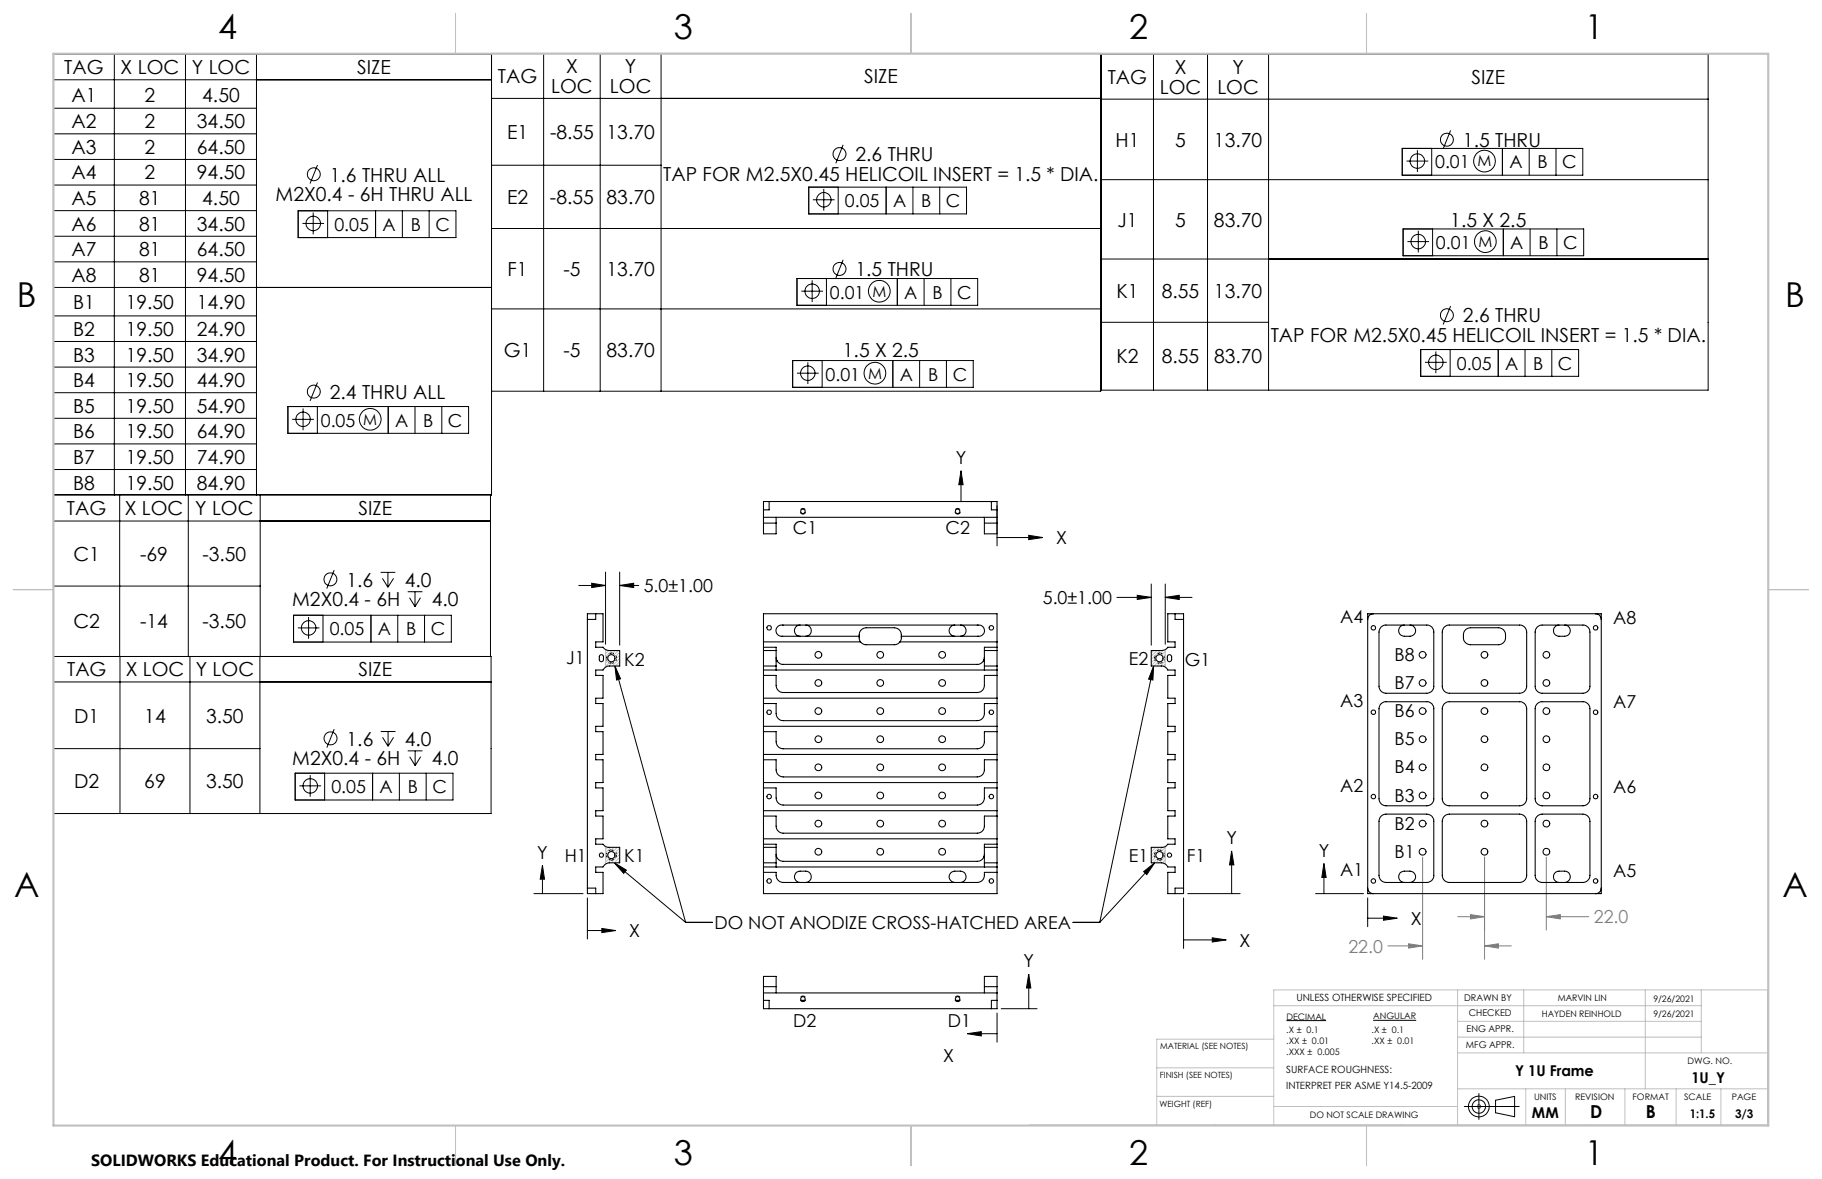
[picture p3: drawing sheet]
<svg xmlns="http://www.w3.org/2000/svg" width="432mm" height="279mm" viewBox="0 0 432 279" stroke-linecap="round" stroke-linejoin="round" font-family="sans-serif">
<g fill="none" stroke="#000" stroke-width=".24">
<path d="M12.7 18.9h103.8M27.1 12.8v104.5M44 12.8v104.5M60.8 12.8v104.5M116.5 12.8h-103.8v180h103.7v-37.2h-103.7M128.8 12.7v80M142.2 12.7v80M156.7 12.7v80M261 12.8h143.8v79.7h-143.8zM273.4 12.8v79.7M286.2 12.8v79.7M300.6 12.8v79.7"/>
<path d="M12.7 25.6h48.1M12.7 31.7h48.1M12.7 37.8h48.1M75.2 39.1l-1.7 4.4M116.5 23.3h144.3M116.5 39.2h40.2M199.8 34.3l-1.7 4.4M261 23.5h143.8M332.3 35.2h42.8v6.3h-42.8zM333.3 38.2h5.2M335.9 35.6v5.1M339.3 35.2v6.3"/>
<path d="M343.8 30.9l-1.8 4.4M356.1 35.2v6.3M362.4 35.2v6.3M368.8 35.2v6.3M12.7 43.9h48.1M12.7 49.9h48.1M12.7 56h48.1M70.7 50h37.4v6.3h-37.4zM71.7 53h5.1M74.2 50.4v5.1M77.6 50v6.3M89 50v6.3"/>
<path d="M95.4 50v6.3M101.7 50v6.3M116.5 54.2h144.3M191.7 44.3h37.4v6.4h-37.4zM192.7 47.3h5.1M195.2 44.8v5.1M198.6 44.3v6.4M210 44.3v6.4M216.4 44.3v6.4M222.7 44.3v6.4M261 42.6h143.8M332.5 54.3h42.8v6.3h-42.8z"/>
<path d="M333.6 57.3h5.1M336.1 54.7v5.1M339.5 54.3v6.3M356.3 54.3v6.3M362.6 54.3v6.3M369 54.3v6.3M12.7 62.1h48.1M12.7 68.1h103.8M12.7 74.9h48.1M116.5 73.2h144.3M188.9 66h42.8v6.4h-42.8zM189.9 69h5.2"/>
<path d="M192.5 66.4v5.2M195.9 66v6.4M199.8 61.6l-1.7 4.3M212.7 66v6.4M219 66v6.4M225.4 66v6.4M261 61.4h143.8M261 76.4h39.6M343.8 72.5l-1.8 4.4M12.7 80.9h48.1M12.7 87h48.1M12.7 93.1h48.1"/>
<path d="M12.7 99.1h48.1M68.2 96.3h42.9v6.4h-42.9zM69.3 99.4h5.1M71.8 96.8v5.2M75.2 96.3v6.4M75.2 90.6l-1.7 4.4M92 96.3v6.4M98.4 96.3v6.4M104.7 96.3v6.4M116.5 92.7h144.3v-80h-144.3v104.6h-103.8M187.9 85.4h42.7v6.4h-42.7zM188.9 88.4h5.1"/>
<path d="M191.5 85.9v5.1M194.8 85.4v6.4M211.6 85.4v6.4M217.9 85.4v6.4M224.3 85.4v6.4M336.7 82.8h37.4v6.4h-37.4zM337.7 85.9h5.2M340.3 83.3v5.1M343.7 82.8v6.4M355.1 82.8v6.4M361.4 82.8v6.4M367.8 82.8v6.4"/>
<path d="M12.7 105.2h48.1M12.7 111.3h48.1M12.7 117.2h103.5v38.4M28.4 117.2v38.4M44.6 117.2v38.4M61.7 117.2v38.4M225.7 118.9h9.6M227.8 111.5l.4 3.4h-1zM227.8 114.9v4M236.3 119.8v9.6M12.7 123.5h103.5M12.7 138.9h49"/>
<path d="M79.2 135.1l-1.8 4.4M90.2 135.6h3.5M90.6 137.1l1.3 2.1M91.9 135.6v3.6M93.3 137.1l-1.4 2.1M137.2 138.7h6.3M140.2 138.2l3.3 .5-3.3 .5zM143.5 135.6v17.1M146.9 138.7l3.3-.5v1zM146.9 135.6v17.3M146.9 138.7h4.5M236.3 127.4h7.5"/>
<path d="M243.8 126.9l3.3 .5-3.3 .5zM272.8 138.4v14.5M276.2 138.4v14.3M28.4 155.6v37.2M45 155.6v37.2M61.6 155.6v37.2M69.6 145.8h37.4v6.4h-37.4zM70.6 148.8h5.1M73.1 146.2v5.2M76.6 145.8v6.4M87.9 145.8v6.4M94.3 145.8v6.4"/>
<path d="M96.6 140.2h3.5M97 141.6l1.4 2.2M98.4 140.2v3.6M99.7 141.6l-1.3 2.2M100.6 145.8v6.4M145.7 157.8l16.8 60.8M145.7 157.8l1.4 3.1-1 .2zM264.7 141.6h8.1M269.5 141.1l3.3 .5-3.3 .5zM273.4 157.8l-12.8 60.8M273.4 157.8l-.2 3.3-1-.2zM276.2 141.6l3.3-.5v1z"/>
<path d="M276.2 141.6h6.3M12.7 161.6h103.7M12.7 177.4h48.9M79.2 172.8l-1.7 4.4M90.2 173.4h3.5M90.7 174.7l1.3 2.1M92 173.4v3.4M93.3 174.7l-1.3 2.1M96.6 177.9h3.5M97.1 179.3l1.3 2.1M98.4 177.9v3.5M99.7 179.3l-1.3 2.1"/>
<path d="M70 183.2h37.4v6.4h-37.4zM70.9 186.2h5.2M73.5 183.7v5.1M76.9 183.2v6.4M88.3 183.2v6.4M94.7 183.2v6.4M101 183.2v6.4M126.5 211.8h11.7M128.6 205.1l.4 3.3h-1zM128.6 208.4v3.4M139.2 212.8v9.7M145.6 204.5l16.9 14.1"/>
<path d="M145.6 204.5l2.8 1.7-.6 .8zM162.5 218.6h6.3M254.3 218.6h6.3M271 206.6l2.6-2.1-1.8 2.8zM273.6 204.5l-13 14.1M280.5 212.8v12M281.5 211.8h12.4M291.9 201.6l.5 3.4h-1zM291.9 205v6.8M311.8 211.8h11.3M313.8 207.9v3.9M313.8 204.6l.5 3.3h-1z"/>
<path d="M324.1 212.8v6.8M324.1 217.6h3.8M327.9 217.1l3.3 .5-3.3 .5zM139.2 220.5h3.4M142.6 220l3.3 .5-3.3 .5zM237.3 239h8.5M243.8 230.8l.5 3.3h-1zM243.8 234.1v4.9M280.5 222.7h6.8M287.3 222.3l3.3 .4-3.3 .5zM229.2 245l3.4-.5v1zM232.6 245h3.7"/>
<path d="M236.3 240.1v6.9M304.9 241.9h9.4M325.4 241.8h10.2M350.5 259.2v6.1M347 262.2h13M350.1 261.9l.7 .7M350.8 261.9l-.7 .7M354.4 260.7l4.6-.9v4.9l-4.6-1z"/>
<circle cx="198.9" cy="36.5" r="1.54"/>
<circle cx="335.9" cy="38.2" r="1.71"/>
<circle cx="342.9" cy="33.1" r="1.54"/>
<circle cx="351.8" cy="38.2" r="2.58"/>
<circle cx="74.2" cy="53" r="1.71"/>
<circle cx="74.4" cy="41.3" r="1.53"/>
<circle cx="195.2" cy="47.3" r="1.71"/>
<circle cx="336.1" cy="57.3" r="1.71"/>
<circle cx="352" cy="57.3" r="2.57"/>
<circle cx="192.5" cy="69" r="1.73"/>
<circle cx="199" cy="63.7" r="1.53"/>
<circle cx="208.4" cy="69" r="2.57"/>
<circle cx="342.9" cy="74.7" r="1.54"/>
<circle cx="71.8" cy="99.4" r="1.72"/>
<circle cx="74.4" cy="92.8" r="1.53"/>
<circle cx="87.7" cy="99.4" r="2.58"/>
<circle cx="191.4" cy="88.4" r="1.71"/>
<circle cx="207.4" cy="88.4" r="2.58"/>
<circle cx="340.3" cy="85.9" r="1.72"/>
<circle cx="78.3" cy="137.3" r="1.53"/>
<circle cx="73.1" cy="148.8" r="1.71"/>
<circle cx="78.3" cy="175" r="1.54"/>
<circle cx="73.5" cy="186.2" r="1.72"/>
<circle cx="350.5" cy="262.2" r="2.45"/>
<circle cx="350.5" cy="262.2" r="1.59"/>
</g>
<g fill="none" stroke="#c0c0c0" stroke-width=".24">
<path d="M143.5 154v4.1M143.7 154l-.2 .2M144 155.9l-.5 .5M144.2 156.5l-.7 .7M144.3 154.2l-.8 .7M144.6 156.8l-1.1 1.1M145 154.2l-1.5 1.5M145.8 154.2l-1 1M146.5 154.2l-1.1 1.1M146.9 154.6l-1.2 1.1M146.9 155.3l-2.5 2.5M146.9 156.1l-1.8 1.7"/>
<path d="M146.9 156.8l-1 1M146.9 157.6l-.3 .2M273.4 154.2l-.6 .6M273.9 155.9l-1.1 1.1M274.1 156.5l-1.3 1.3M274.2 154.2l-1.4 1.3M274.5 156.8l-1 1M274.9 154.2l-2.1 2M275.7 154.1l-1 1.1M276.2 154v4.1M276.2 154.4l-.9 .9M276.2 155.2l-.6 .5"/>
<path d="M276.2 155.9l-2 1.9M276.2 156.7l-1.2 1.1M276.2 157.4l-.5 .5M143.5 200.6v4.2M144 200.8l-.5 .5M144.1 203l-.6 .6M144.5 203.4l-1 .9M144.8 200.8l-1.3 1.3M145.1 203.5l-1.1 1M145.5 200.8l-2 2M146.3 200.8l-1.1 1.1M146.9 201l-1.3 1.2"/>
<path d="M146.9 201.7l-1.2 1.2M146.9 202.5l-2 2M146.9 203.2l-1.3 1.3M146.9 204l-.6 .5M273.2 200.8l-.4 .4M273.9 200.8l-1.1 1.1M274 203l-1.2 1.2M274.4 203.4l-1.2 1.1M274.7 200.8l-1.9 1.9M275 203.5l-1 1M275.4 200.8l-2.6 2.6M276.2 200.6v4.2"/>
<path d="M276.2 200.8l-1.1 1.1M276.2 201.6l-.7 .6M276.2 202.3l-.6 .5M276.2 203.1l-1.5 1.4M276.2 203.8l-.7 .7M276.2 204.6l-.2 .1M301.9 238.3h101.3M345.4 234.6v32M361.1 234.6v14.9M389.9 234.6v23.4M403.2 234.6v14.9M274.1 253h27.8"/>
<path d="M274.1 259.8h27.8M301.9 246.3h-27.8v20.3M345.4 249.5h73.5M345.4 258h73.5M345.4 242h57.8M345.4 245.8h57.8M361.6 258v8.6M371 258v8.6M385.1 258v8.6M397.2 258v8.6M407.8 258v8.6M243.9 266.6h175"/>
<path d="M301.9 262.2h43.5M350 262.2h1M350.1 261.9l.7 .7M350.5 261.7v1M350.8 261.9l-.7 .7M418.9 265.1v-30.5h-117v32"/>
</g>
<path d="M337.1 203.1v24.2M345.5 217.2h6.3M348.5 216.7l3.3 .5-3.3 .6zM351.8 203.1v24.2M366.5 217.2l3.3-.5v1.1zM366.5 203.1v17.3M366.5 217.2h10M328.9 224.2h8.2M333.8 223.7l3.3 .5-3.3 .5zM351.8 224.2l3.3-.5v1zM351.8 224.2h6.4" fill="none" stroke="#808080" stroke-width=".24"/>
<path d="M143.7 156a1.18 1.18 0 0 0 1.8 1 1.18 1.18 0 0 0 .1-2 1.18 1.18 0 0 0-1.9 .8v.2M143.7 156a1.18 1.18 0 0 1 1.8-1.1 1.18 1.18 0 0 1 .1 2 1.18 1.18 0 0 1-1.9-.8v-.1M276 156a1.18 1.18 0 0 1-1.7 1 1.18 1.18 0 0 1-.2-2 1.18 1.18 0 0 1 1.9 .8v.2M276 156a1.18 1.18 0 0 0-1.7-1.1 1.18 1.18 0 0 0-.2 2 1.18 1.18 0 0 0 1.9-.8v-.1M143.7 202.6a1.18 1.18 0 0 0 1.8 1.1 1.18 1.18 0 0 0 .1-2 1.18 1.18 0 0 0-1.9 .8v.1M143.7 202.6a1.18 1.18 0 0 1 1.8-1 1.18 1.18 0 0 1 .1 2 1.18 1.18 0 0 1-1.9-.8v-.2M276 202.6a1.18 1.18 0 0 1-1.7 1.1 1.18 1.18 0 0 1-.2-2 1.18 1.18 0 0 1 1.9 .8v.1M276 202.6a1.18 1.18 0 0 0-1.7-1 1.18 1.18 0 0 0-.2 2 1.18 1.18 0 0 0 1.9-.8v-.2" fill="none" stroke="#000" stroke-width=".24" stroke-dasharray="1.3 .6" stroke-dashoffset=".7" stroke-linecap="butt"/>
<path d="M190.3 121.8a.67 .67 0 0 1-.6-.9 .67 .67 0 0 1 1.1-.1 .67 .67 0 0 1-.4 1h-.1M227 121.8a.67 .67 0 0 1-.6-.9 .67 .67 0 0 1 1.1-.1 .67 .67 0 0 1-.4 1h-.1M190.3 237.4a.67 .67 0 0 1-.6-1 .67 .67 0 0 1 1.1-.1 .67 .67 0 0 1-.4 1.1h-.1M227 237.4a.67 .67 0 0 1-.6-1 .67 .67 0 0 1 1.1-.1 .67 .67 0 0 1-.4 1.1h-.1" fill="none" stroke="#000" stroke-width=".24" stroke-dasharray="1.3 .6" stroke-dashoffset=".4" stroke-linecap="butt"/>
<path d="M418.9 234.6v32" fill="none" stroke="#c0c0c0" stroke-width=".24" stroke-dasharray="15.2 1.3 1.3 1.3" stroke-dashoffset="1.2"/>
<path d="M108 3.2v9.5M215.9 3.2v9.5M323.8 3.2v9.5M3.1 139.7h9.6M419.1 139.7h9.5M108 266.7v9.6M215.9 266.7v9.6M323.8 266.7v9.6" fill="none" stroke="#c0c0c0" stroke-width=".25"/>
<path d="M12.7 12.7h406.4v254h-406.4z" fill="none" stroke="#c0c0c0" stroke-width=".5"/>
<g fill="#000">
<path d="M140.2 138.2l3.3 .5-3.3 .5zM146.9 138.7l3.3-.5v1zM269.5 141.1l3.3 .5-3.3 .5zM276.2 141.6l3.3-.5v1z"/>
<path d="M327.9 217.1l3.3 .5-3.3 .5zM313.8 204.6l.5 3.3h-1zM273.4 157.8l-.2 3.3-1-.2zM271 206.6l2.6-2.1-1.8 2.8zM145.6 204.5l2.8 1.7-.6 .8zM145.7 157.8l1.4 3.1-1 .2z"/>
</g>
<path d="M351.8 224.2l3.3-.5v1zM333.8 223.7l3.3 .5-3.3 .5zM348.5 216.7l3.3 .5-3.3 .6zM366.5 217.2l3.3-.5v1.1z" fill="#808080"/>
<path d="M142.6 220l3.3 .5-3.3 .5zM128.6 205.1l.4 3.3h-1zM243.8 126.9l3.3 .5-3.3 .5zM227.8 111.5l.4 3.4h-1zM229.2 245l3.4-.5v1zM243.8 230.8l.5 3.3h-1zM287.3 222.3l3.3 .4-3.3 .5zM291.9 201.6l.5 3.4h-1z" fill="#000"/>
<g fill="none" stroke="#000" stroke-width=".25">
<path d="M182.3 118.9h-1.4v3.7M182.3 118.9v1.9h-1.4M182.3 118.9h52.6M234.9 118.9h1.4v3.7M234.9 118.9v1.9h1.4M180.9 122.6v1.4M180.9 124v2.5h3v-2.5M180.9 122.6h55.4M180.9 124h3M183.9 122.6v1.4M233.3 122.6v1.4M233.3 124v2.5h3v-2.5"/>
<path d="M233.3 124h3M236.3 122.6v1.4M139.2 146.8v-1.3h3.7v6.6h-1.7v1.3h1.7a1.81 1.81 0 0 0 1.4 .8h2.6v3.6h-2.5a1.67 1.67 0 0 0-1.5 1h-1.7v1.3h1.7v5.4h-1.7v1.2h1.7v5.4h-1.7v1.3h1.7v5.4h-1.7v1.3h1.7v5.4h-1.7v1.2h1.7v5.4h-1.7v1.3h1.7v5.4h-1.7v1.3h1.7a1.65 1.65 0 0 0 1.4 .7h2.6v3.7h-2.5a1.8 1.8 0 0 0-1.5 1h-1.7v1.2h1.7v5.1h-3.7v-1.3M139.2 146.8v63.7M141.2 145.5v1.3h-2M142.1 155.3l.4-.1 .4 .1 .1 1a.49 .49 0 0 1-.5 .5 .49 .49 0 0 1-.5-.5zM180.9 157.8v1M180.9 153.4h3v.8M180.9 153.4v.8M180.9 157.8h3M180.9 153.4v-7.9h55.4v7.9M180.9 154.2v3.6"/>
<path d="M180.9 158.8v41.3M180.9 154.2h3M180.9 158.8h55.4M180.9 152.1h23M183.9 157.8v1M183.9 155.8l.1 .5M183.9 154.2v3.6M183.9 156.6h.3M183.9 156.3h.1M184 156.3l.2 .3M184.2 156.6a1.61 1.61 0 0 0 1.4 .8h46a1.61 1.61 0 0 0 1.4-.8M189.6 148.1a1.32 1.32 0 0 0-1.3 1.4 1.32 1.32 0 0 0 1.3 1.3"/>
<path d="M191 148.1a1.32 1.32 0 0 1 1.3 1.4 1.32 1.32 0 0 1-1.3 1.3M203.6 150.8h-18.1a1.36 1.36 0 0 1-1.6-1.4 1.36 1.36 0 0 1 1.7-1.3h46a1.35 1.35 0 0 1 1.7 1.3 1.35 1.35 0 0 1-1.6 1.4h-18.1M203.9 152.1l-.2-.6a1.99 1.99 0 0 1 1.6-2.7h6.6a2.09 2.09 0 0 1 1.6 3l-.2 .3M203.9 152.1l1.2 .7h7l.6-.2 .6-.5M213.3 152.1h23M226.3 148.1a1.32 1.32 0 0 0-1.4 1.4 1.32 1.32 0 0 0 1.4 1.3M227.6 148.1a1.32 1.32 0 0 1 1.4 1.4 1.32 1.32 0 0 1-1.4 1.3M233 156.6h.3M233.2 156.3l-.2 .3M233.2 156.3h.1M233.3 157.8v1M233.3 155.8l-.1 .5"/>
<path d="M233.3 157.8h3M233.3 154.2h3M233.3 154.2v3.6M236.3 157.8v1M236.3 153.4v.8M236.3 153.4h-3v.8M236.3 154.2v3.6M236.3 158.8v41.3M276.8 155.3l.3-.1 .4 .1 .2 1a.51 .51 0 0 1-.5 .5 .51 .51 0 0 1-.6-.5zM278.5 145.5v1.3h2M280.5 146.8v-1.3h-3.7v6.6h1.7v1.3h-1.7a1.68 1.68 0 0 1-1.5 .8h-2.5v3.6h2.4a1.58 1.58 0 0 1 1.6 1h1.7v1.3h-1.7v5.4h1.7v1.2h-1.7v5.4h1.7v1.3h-1.7v5.4h1.7v1.3h-1.7v5.4h1.7v1.2h-1.7v5.4h1.7v1.3h-1.7v5.4h1.7v1.3h-1.7a1.55 1.55 0 0 1-1.5 .7h-2.5v3.7h2.4a1.68 1.68 0 0 1 1.6 1h1.7v1.2h-1.7v5.1h3.7v-1.3M280.5 146.8v63.7"/>
<path d="M324.1 145.5h55.4v66.3h-55.4zM325.5 145.5a1.33 1.33 0 0 0-1.4 1.3M327.3 148.6l.9-.5h9.9a1.57 1.57 0 0 1 1.7 1.7v12.8a1.63 1.63 0 0 1-1.7 1.7h-9.6a1.69 1.69 0 0 1-1.7-1.7v-12.8zM332.8 148.1a1.32 1.32 0 0 0-1.3 1.4 1.32 1.32 0 0 0 1.3 1.3 2.69 2.69 0 0 0 2.2-.3 1.31 1.31 0 0 0 .4-1.5 1.31 1.31 0 0 0-1.2-.9M342.3 148.6l.8-.5h17.1a1.63 1.63 0 0 1 1.6 1.7v12.8a1.69 1.69 0 0 1-1.6 1.7h-16.7a1.69 1.69 0 0 1-1.7-1.7v-12.8zM347.3 149.3l1.2-.5h6.6a2.04 2.04 0 0 1 1.7 2 2.04 2.04 0 0 1-1.7 2h-6.6a1.91 1.91 0 0 1-1.6-2.7zM364.3 148.6l.9-.5h9.9a1.63 1.63 0 0 1 1.7 1.7v12.8a1.69 1.69 0 0 1-1.7 1.7h-9.6a1.69 1.69 0 0 1-1.7-1.7v-12.8l.1-.6zM369.5 148.1a1.32 1.32 0 0 0-1.3 1.4 1.32 1.32 0 0 0 1.3 1.3 2.73 2.73 0 0 0 2.2-.3 1.33 1.33 0 0 0 .4-1.5 1.33 1.33 0 0 0-1.3-.9M378.1 145.5a1.33 1.33 0 0 1 1.4 1.3M180.9 166.7h3v2.4a1.69 1.69 0 0 0 1.7 1.7h46a1.69 1.69 0 0 0 1.7-1.7v-2.4h3M180.9 173.4h3v2.4a1.69 1.69 0 0 0 1.7 1.6h46a1.69 1.69 0 0 0 1.7-1.6v-2.4h3M180.9 160.1h3v2.4a1.69 1.69 0 0 0 1.7 1.6h46a1.69 1.69 0 0 0 1.7-1.6v-2.4h3"/>
<path d="M180.9 172.1h55.4M180.9 178.8h55.4M180.9 165.5h55.4M327.3 166.8l.9-.5h9.9a1.57 1.57 0 0 1 1.7 1.7v21.3a1.63 1.63 0 0 1-1.7 1.7h-9.6a1.69 1.69 0 0 1-1.7-1.7v-21.3zM342.3 166.8l.8-.5h17.1a1.63 1.63 0 0 1 1.6 1.7v21.3a1.69 1.69 0 0 1-1.6 1.7h-16.7a1.69 1.69 0 0 1-1.7-1.7v-21.3zM364.3 166.8l.9-.5h9.9a1.63 1.63 0 0 1 1.7 1.7v21.3a1.69 1.69 0 0 1-1.7 1.7h-9.6a1.69 1.69 0 0 1-1.7-1.7v-21.3l.1-.7zM180.9 186.7h3v2.4a1.69 1.69 0 0 0 1.7 1.7h46a1.69 1.69 0 0 0 1.7-1.7v-2.4h3M180.9 193.4h3v2.4a1.69 1.69 0 0 0 1.7 1.6h46a1.69 1.69 0 0 0 1.7-1.6v-2.4h3M180.9 180.1h3v2.4a1.69 1.69 0 0 0 1.7 1.6h46a1.69 1.69 0 0 0 1.7-1.6v-2.4h3M180.9 192.1h55.4M180.9 198.8h55.4M180.9 185.5h55.4"/>
<path d="M327.3 193.4l1.2-.5h9.6a1.63 1.63 0 0 1 1.7 1.7v12.8a1.63 1.63 0 0 1-1.7 1.7h-9.6a1.69 1.69 0 0 1-1.7-1.7v-12.8zM342.3 193.4l1.2-.5h16.7a1.69 1.69 0 0 1 1.6 1.7v12.8a1.69 1.69 0 0 1-1.6 1.7h-16.7a1.69 1.69 0 0 1-1.7-1.7v-12.8zM364.3 193.4l1.2-.5h9.6a1.69 1.69 0 0 1 1.7 1.7v12.8a1.69 1.69 0 0 1-1.7 1.7h-9.6a1.69 1.69 0 0 1-1.7-1.7v-12.8l.1-.6zM139.2 210.5h2v1.3M180.9 204.5v1M180.9 200.1h3v.7M180.9 200.1v.7M180.9 206.7h3a1.85 1.85 0 0 0 1.7 2.4h46a1.84 1.84 0 0 0 1.7-2.4h3M180.9 200.8v3.7M180.9 205.5v6.3h55.4v-6.3M180.9 204.5h3M180.9 200.8h3"/>
<path d="M180.9 205.5h55.4M183.9 204.5v1M183.9 202.5l.1 .4M183.9 200.8v3.7M183.9 203h.1M184 203a1.73 1.73 0 0 0 1.6 1.1h46a1.64 1.64 0 0 0 1.6-1.1M189.6 209.1a1.34 1.34 0 0 1-1.3-1.3 1.34 1.34 0 0 1 1.3-1.4 2.69 2.69 0 0 1 2.2 .3 1.36 1.36 0 0 1 .4 1.5 1.36 1.36 0 0 1-1.2 .9M226.3 209.1a1.34 1.34 0 0 1-1.4-1.3 1.34 1.34 0 0 1 1.4-1.4 2.9 2.9 0 0 1 2.2 .3 1.35 1.35 0 0 1 .4 1.5 1.35 1.35 0 0 1-1.3 .9M233.2 203h.1M233.3 204.5v1M233.3 202.5l-.1 .5M233.3 204.5h3"/>
<path d="M233.3 200.8h3M233.3 200.8v3.7M236.3 204.5v1M236.3 200.1v.7M236.3 200.1h-3v.7M236.3 200.8v3.7M280.5 210.5h-2v1.3M324.1 210.5a1.33 1.33 0 0 0 1.4 1.3M332.8 209.1a1.34 1.34 0 0 1-1.3-1.3 1.34 1.34 0 0 1 1.3-1.4 2.69 2.69 0 0 1 2.2 .3 1.34 1.34 0 0 1 .4 1.5 1.34 1.34 0 0 1-1.2 .9M369.5 209.1a1.34 1.34 0 0 1-1.3-1.3 1.34 1.34 0 0 1 1.3-1.4 2.73 2.73 0 0 1 2.2 .3 1.35 1.35 0 0 1 .4 1.5 1.35 1.35 0 0 1-1.3 .9M379.5 210.5a1.33 1.33 0 0 1-1.4 1.3M180.9 235.3v3.7h1.4"/>
<path d="M180.9 233.8v1.5M180.9 233.8v-2.4h3v2.4M180.9 237.1h1.4v1.9M180.9 235.3h55.4M180.9 233.8h3M182.3 239h52.6M183.9 233.8v1.5M189.9 237.1h.8M226.5 237.1h.9M233.3 233.8v1.5M233.3 233.8v-2.4h3v2.4M233.3 233.8h3"/>
<path d="M236.3 235.3v3.7h-1.4M236.3 233.8v1.5M236.3 237.1h-1.4v1.9"/>
<circle cx="190.3" cy="121.2" r=".54"/>
<circle cx="226.9" cy="121.2" r=".54"/>
<circle cx="144.9" cy="156" r=".85"/>
<circle cx="182.3" cy="148.8" r=".55"/>
<circle cx="193.9" cy="155.2" r=".78"/>
<circle cx="208.6" cy="155.2" r=".79"/>
<circle cx="223.3" cy="155.2" r=".79"/>
<circle cx="235" cy="148.8" r=".53"/>
<circle cx="274.8" cy="156" r=".85"/>
<circle cx="325.5" cy="148.8" r=".53"/>
<circle cx="337.2" cy="155.2" r=".8"/>
<circle cx="351.8" cy="155.2" r=".78"/>
<circle cx="366.5" cy="155.2" r=".79"/>
<circle cx="378.1" cy="148.8" r=".53"/>
<circle cx="182.3" cy="168.8" r=".55"/>
<circle cx="193.9" cy="175.2" r=".79"/>
<circle cx="193.9" cy="168.5" r=".79"/>
<circle cx="193.9" cy="161.8" r=".78"/>
<circle cx="208.6" cy="175.2" r=".8"/>
<circle cx="208.6" cy="168.5" r=".8"/>
<circle cx="208.6" cy="161.9" r=".79"/>
<circle cx="223.3" cy="175.2" r=".8"/>
<circle cx="223.3" cy="168.5" r=".8"/>
<circle cx="223.3" cy="161.9" r=".79"/>
<circle cx="235" cy="168.8" r=".53"/>
<circle cx="325.5" cy="168.8" r=".53"/>
<circle cx="337.2" cy="175.2" r=".81"/>
<circle cx="337.2" cy="168.5" r=".81"/>
<circle cx="337.2" cy="161.9" r=".8"/>
<circle cx="351.8" cy="175.2" r=".79"/>
<circle cx="351.8" cy="168.5" r=".79"/>
<circle cx="351.8" cy="161.8" r=".78"/>
<circle cx="366.5" cy="175.2" r=".8"/>
<circle cx="366.5" cy="168.5" r=".8"/>
<circle cx="366.5" cy="161.9" r=".79"/>
<circle cx="378.1" cy="168.8" r=".53"/>
<circle cx="182.3" cy="188.8" r=".54"/>
<circle cx="193.9" cy="181.8" r=".79"/>
<circle cx="193.9" cy="188.5" r=".79"/>
<circle cx="193.9" cy="195.2" r=".79"/>
<circle cx="208.6" cy="181.8" r=".8"/>
<circle cx="208.6" cy="188.5" r=".8"/>
<circle cx="208.6" cy="195.2" r=".8"/>
<circle cx="223.3" cy="181.8" r=".8"/>
<circle cx="223.3" cy="188.5" r=".8"/>
<circle cx="223.3" cy="195.2" r=".8"/>
<circle cx="234.9" cy="188.8" r=".52"/>
<circle cx="325.5" cy="188.8" r=".52"/>
<circle cx="337.2" cy="188.5" r=".81"/>
<circle cx="337.2" cy="181.8" r=".81"/>
<circle cx="337.2" cy="195.2" r=".81"/>
<circle cx="351.8" cy="188.5" r=".79"/>
<circle cx="351.8" cy="181.8" r=".79"/>
<circle cx="351.8" cy="195.2" r=".79"/>
<circle cx="366.5" cy="181.8" r=".8"/>
<circle cx="366.5" cy="188.5" r=".8"/>
<circle cx="366.5" cy="195.2" r=".8"/>
<circle cx="378.1" cy="188.8" r=".52"/>
<circle cx="142.5" cy="202.7" r=".5"/>
<circle cx="144.9" cy="202.7" r=".85"/>
<circle cx="182.3" cy="208.8" r=".54"/>
<circle cx="193.9" cy="201.8" r=".79"/>
<circle cx="208.6" cy="201.8" r=".8"/>
<circle cx="223.3" cy="201.8" r=".8"/>
<circle cx="234.9" cy="208.8" r=".52"/>
<circle cx="274.8" cy="202.7" r=".85"/>
<circle cx="277.2" cy="202.7" r=".51"/>
<circle cx="325.5" cy="208.8" r=".52"/>
<circle cx="337.2" cy="201.8" r=".81"/>
<circle cx="351.8" cy="201.8" r=".79"/>
<circle cx="366.5" cy="201.8" r=".8"/>
<circle cx="378.1" cy="208.8" r=".52"/>
<circle cx="190.3" cy="236.7" r=".52"/>
<circle cx="226.9" cy="236.7" r=".52"/>
</g>
<g font-size="8.1">
<text x="51.7" y="9.3">4</text>
<text x="159.7" y="9.3">3</text>
<text x="267.6" y="9.3">2</text>
<text x="375.6" y="9.3">1</text>
<text x="4" y="72.8">B</text>
<text x="423.1" y="72.8">B</text>
<text x="3.3" y="212.5">A</text>
<text x="422.4" y="212.5">A</text>
<text x="51.7" y="276">4</text>
<text x="159.7" y="276">3</text>
<text x="267.6" y="276">2</text>
<text x="375.6" y="276">1</text>
</g>
<g font-size="4.6">
<text x="15.2" y="17.6">TAG</text>
<text x="28.6" y="17.6">X LOC</text>
<text x="45.5" y="17.6">Y LOC</text>
<text x="84.7" y="17.6">SIZE</text>
<text x="134.2" y="17.4">X</text>
<text x="148.1" y="17.4">Y</text>
<text x="278.4" y="17.6">X</text>
<text x="292.1" y="17.6">Y</text>
<text x="118" y="19.7">TAG</text>
<text x="130.6" y="22">LOC</text>
<text x="144.6" y="22">LOC</text>
<text x="204.8" y="19.7">SIZE</text>
<text x="262.5" y="19.9">TAG</text>
<text x="274.9" y="22.2">LOC</text>
<text x="288.5" y="22.2">LOC</text>
<text x="348.7" y="19.9">SIZE</text>
<text x="16.9" y="24.1">A1</text>
<text x="34.3" y="24.1">2</text>
<text x="47.9" y="24.1">4.50</text>
<text x="16.9" y="30.4">A2</text>
<text x="34.3" y="30.4">2</text>
<text x="46.7" y="30.4">34.50</text>
<text x="120.2" y="33">E1</text>
<text x="130.3" y="33">-8.55</text>
<text x="143.8" y="33">13.70</text>
<text x="264.4" y="34.8">H1</text>
<text x="278.5" y="34.8">5</text>
<text x="287.7" y="34.8">13.70</text>
<text x="346.7" y="34.8">1.5 THRU</text>
<text x="16.9" y="36.5">A3</text>
<text x="34.3" y="36.5">2</text>
<text x="46.7" y="36.5">64.50</text>
<text x="202.8" y="38.2">2.6 THRU</text>
<text x="16.9" y="42.5">A4</text>
<text x="34.3" y="42.5">2</text>
<text x="46.7" y="42.5">94.50</text>
<text x="65.3" y="47.6">M2X0.4 - 6H THRU ALL</text>
<text x="78.2" y="43">1.6 THRU ALL</text>
<text x="157.2" y="42.8">TAP FOR M2.5X0.45 HELICOIL INSERT = 1.5 * DIA.</text>
<text x="16.9" y="48.6">A5</text>
<text x="33" y="48.6">81</text>
<text x="47.9" y="48.6">4.50</text>
<text x="120.2" y="48.4">E2</text>
<text x="130.3" y="48.4">-8.55</text>
<text x="143.8" y="48.4">83.70</text>
<text x="264.8" y="53.7">J1</text>
<text x="278.5" y="53.7">5</text>
<text x="287.7" y="53.7">83.70</text>
<text x="343.7" y="53.7">1.5 X 2.5</text>
<text x="16.9" y="54.7">A6</text>
<text x="33" y="54.7">81</text>
<text x="46.7" y="54.7">34.50</text>
<text x="16.9" y="60.7">A7</text>
<text x="33" y="60.7">81</text>
<text x="46.7" y="60.7">64.50</text>
<text x="120.3" y="65.5">F1</text>
<text x="133.5" y="65.5">-5</text>
<text x="143.8" y="65.5">13.70</text>
<text x="202.8" y="65.5">1.5 THRU</text>
<text x="16.9" y="66.8">A8</text>
<text x="33" y="66.8">81</text>
<text x="46.7" y="66.8">94.50</text>
<text x="264.6" y="70.7">K1</text>
<text x="275.3" y="70.7">8.55</text>
<text x="287.7" y="70.7">13.70</text>
<text x="17.3" y="73.3">B1</text>
<text x="29.8" y="73.3">19.50</text>
<text x="46.7" y="73.3">14.90</text>
<text x="346.7" y="76.4">2.6 THRU</text>
<text x="17.3" y="79.6">B2</text>
<text x="29.8" y="79.6">19.50</text>
<text x="46.7" y="79.6">24.90</text>
<text x="301.1" y="81">TAP FOR M2.5X0.45 HELICOIL INSERT = 1.5 * DIA.</text>
<text x="17.3" y="85.7">B3</text>
<text x="29.8" y="85.7">19.50</text>
<text x="46.7" y="85.7">34.90</text>
<text x="119.4" y="84.7">G1</text>
<text x="133.5" y="84.7">-5</text>
<text x="143.8" y="84.7">83.70</text>
<text x="199.8" y="84.7">1.5 X 2.5</text>
<text x="264.6" y="86.1">K2</text>
<text x="275.3" y="86.1">8.55</text>
<text x="287.7" y="86.1">83.70</text>
<text x="17.3" y="91.7">B4</text>
<text x="29.8" y="91.7">19.50</text>
<text x="46.7" y="91.7">44.90</text>
<text x="78.2" y="94.5">2.4 THRU ALL</text>
<text x="17.3" y="97.8">B5</text>
<text x="29.8" y="97.8">19.50</text>
<text x="46.7" y="97.8">54.90</text>
<text x="17.3" y="103.9">B6</text>
<text x="29.8" y="103.9">19.50</text>
<text x="46.7" y="103.9">64.90</text>
<text x="17.3" y="109.9">B7</text>
<text x="29.8" y="109.9">19.50</text>
<text x="46.7" y="109.9">74.90</text>
<text x="17.3" y="116">B8</text>
<text x="29.8" y="116">19.50</text>
<text x="46.7" y="116">84.90</text>
<text x="15.8" y="122">TAG</text>
<text x="29.6" y="122">X LOC</text>
<text x="46.3" y="122">Y LOC</text>
<text x="85" y="122">SIZE</text>
<text x="17.4" y="133">C1</text>
<text x="33.2" y="133">-69</text>
<text x="48" y="133">-3.50</text>
<text x="69.2" y="143.6">M2X0.4 - 6H</text>
<text x="82.1" y="139">1.6</text>
<text x="95.9" y="139">4.0</text>
<text x="102.3" y="143.6">4.0</text>
<text x="17.4" y="148.9">C2</text>
<text x="33.2" y="148.9">-14</text>
<text x="48" y="148.9">-3.50</text>
<text x="15.9" y="160.3">TAG</text>
<text x="29.8" y="160.3">X LOC</text>
<text x="46.4" y="160.3">Y LOC</text>
<text x="85" y="160.3">SIZE</text>
<text x="17.6" y="171.3">D1</text>
<text x="34.2" y="171.3">14</text>
<text x="48.9" y="171.3">3.50</text>
<text x="82.1" y="176.7">1.6</text>
<text x="95.9" y="176.7">4.0</text>
<text x="69.3" y="181.3">M2X0.4 - 6H</text>
<text x="102.4" y="181.3">4.0</text>
<text x="17.6" y="186.8">D2</text>
<text x="34.2" y="186.8">69</text>
<text x="48.9" y="186.8">3.50</text>
</g>
<g font-size="4.2">
<text x="340.1" y="39.9">0.01</text>
<text x="357.7" y="39.9">A</text>
<text x="364.4" y="39.9">B</text>
<text x="370.2" y="39.9">C</text>
<text x="200.2" y="49.1">0.05</text>
<text x="211.6" y="49.1">A</text>
<text x="218.3" y="49.1">B</text>
<text x="224.2" y="49.1">C</text>
<text x="79.2" y="54.7">0.05</text>
<text x="90.6" y="54.7">A</text>
<text x="97.3" y="54.7">B</text>
<text x="103.2" y="54.7">C</text>
<text x="340.3" y="59">0.01</text>
<text x="357.9" y="59">A</text>
<text x="364.6" y="59">B</text>
<text x="370.5" y="59">C</text>
<text x="196.7" y="70.8">0.01</text>
<text x="214.3" y="70.8">A</text>
<text x="221" y="70.8">B</text>
<text x="226.8" y="70.8">C</text>
<text x="345.3" y="87.6">0.05</text>
<text x="356.7" y="87.6">A</text>
<text x="363.4" y="87.6">B</text>
<text x="369.2" y="87.6">C</text>
<text x="195.6" y="90.2">0.01</text>
<text x="213.2" y="90.2">A</text>
<text x="219.9" y="90.2">B</text>
<text x="225.8" y="90.2">C</text>
<text x="76" y="101.1">0.05</text>
<text x="93.6" y="101.1">A</text>
<text x="100.3" y="101.1">B</text>
<text x="106.2" y="101.1">C</text>
<text x="226.5" y="110">Y</text>
<text x="187.9" y="126.6">C1</text>
<text x="224.1" y="126.6">C2</text>
<text x="250.3" y="129">X</text>
<text x="152.6" y="140.3">5.0±1.00</text>
<text x="247.1" y="143.2">5.0±1.00</text>
<text x="317.6" y="147.6">A4</text>
<text x="382.3" y="147.9">A8</text>
<text x="78.1" y="150.5">0.05</text>
<text x="89.5" y="150.5">A</text>
<text x="96.2" y="150.5">B</text>
<text x="102.1" y="150.5">C</text>
<text x="134.2" y="157.3">J1</text>
<text x="147.9" y="157.7">K2</text>
<text x="267.5" y="157.6">E2</text>
<text x="280.8" y="157.9">G1</text>
<text x="330.5" y="156.6">B8</text>
<text x="317.6" y="167.6">A3</text>
<text x="330.5" y="163.3">B7</text>
<text x="382.3" y="167.9">A7</text>
<text x="330.5" y="170">B6</text>
<text x="330.5" y="176.6">B5</text>
<text x="330.5" y="183.3">B4</text>
<text x="78.5" y="188">0.05</text>
<text x="89.9" y="188">A</text>
<text x="96.6" y="188">B</text>
<text x="102.5" y="188">C</text>
<text x="317.6" y="187.6">A2</text>
<text x="330.5" y="190">B3</text>
<text x="382.3" y="187.9">A6</text>
<text x="330.5" y="196.6">B2</text>
<text x="127.3" y="203.5">Y</text>
<text x="290.7" y="200.1">Y</text>
<text x="312.5" y="203">Y</text>
<text x="330.5" y="203.3">B1</text>
<text x="133.8" y="204.2">H1</text>
<text x="147.9" y="204.2">K1</text>
<text x="267.5" y="204.3">E1</text>
<text x="281.3" y="204.2">F1</text>
<text x="317.6" y="207.6">A1</text>
<text x="382.3" y="207.9">A5</text>
<text x="169.3" y="220.2">DO NOT ANODIZE CROSS-HATCHED AREA</text>
<text x="334.3" y="219.2">X</text>
<text x="149.1" y="222.1">X</text>
<text x="293.8" y="224.4">X</text>
<text x="242.6" y="229.2">Y</text>
<text x="188" y="243.4">D2</text>
<text x="224.6" y="243.4">D1</text>
<text x="223.5" y="251.6">X</text>
<text x="376.9" y="265">D</text>
<text x="390.1" y="265">B</text>
</g>
<g font-size="4.2" fill="#808080">
<text x="377.7" y="218.8">22.0</text>
<text x="319.6" y="225.7">22.0</text>
</g>
<text font-size="3.8" x="21.6" y="276.3">SOLIDWORKS Educational Product. For Instructional Use Only.</text>
<g font-size="3.6">
<text x="350.2" y="39.4">M</text>
<text x="350.4" y="58.5">M</text>
<text x="206.7" y="70.3">M</text>
<text x="205.7" y="89.7">M</text>
<text x="86.1" y="100.6">M</text>
</g>
<g font-size="3.5">
<text x="359.1" y="255">Y 1U Frame</text>
<text x="400.8" y="256.7">1U_Y</text>
<text x="363.1" y="265">MM</text>
</g>
<g font-size="2.8">
<text x="400.5" y="265">1:1.5</text>
<text x="411.2" y="265">3/3</text>
</g>
<g font-size="2.4">
<text x="307.2" y="237.2">UNLESS OTHERWISE SPECIFIED</text>
<text x="304.8" y="254.3">SURFACE ROUGHNESS:</text>
<text x="304.8" y="258.2">INTERPRET PER ASME Y14.5-2009</text>
</g>
<g font-size="2.2">
<text x="347" y="237.2">DRAWN BY</text>
<text x="347.6" y="244.7">ENG APPR.</text>
<text x="348.1" y="240.9">CHECKED</text>
<text x="347.4" y="248.4">MFG APPR.</text>
</g>
<g font-size="2.1">
<text x="369.2" y="237.3">MARVIN LIN</text>
<text x="391.8" y="237.4">9/26/2021</text>
<text x="304.8" y="244.7">.X ± 0.1</text>
<text x="304.9" y="241.6">DECIMAL</text>
<text x="325" y="244.7">.X ± 0.1</text>
<text x="325.4" y="241.6">ANGULAR</text>
<text x="365.4" y="240.9">HAYDEN REINHOLD</text>
<text x="391.8" y="241.1">9/26/2021</text>
<text x="304.8" y="247.4">.XX ± 0.01</text>
<text x="304.8" y="249.9">.XXX ± 0.005</text>
<text x="325" y="247.3">.XX ± 0.01</text>
<text x="400" y="252.1">DWG. NO.</text>
<text x="363.5" y="260.7">UNITS</text>
<text x="373.3" y="260.7">REVISION</text>
<text x="386.9" y="260.7">FORMAT</text>
<text x="399.1" y="260.7">SCALE</text>
<text x="410.4" y="260.7">PAGE</text>
<text x="310.4" y="265">DO NOT SCALE DRAWING</text>
</g>
<g font-size="2">
<text x="274.9" y="248.5">MATERIAL (SEE NOTES)</text>
<text x="274.9" y="255.4">FINISH (SEE NOTES)</text>
<text x="274.8" y="262.3">WEIGHT (REF)</text>
</g>
</svg>
